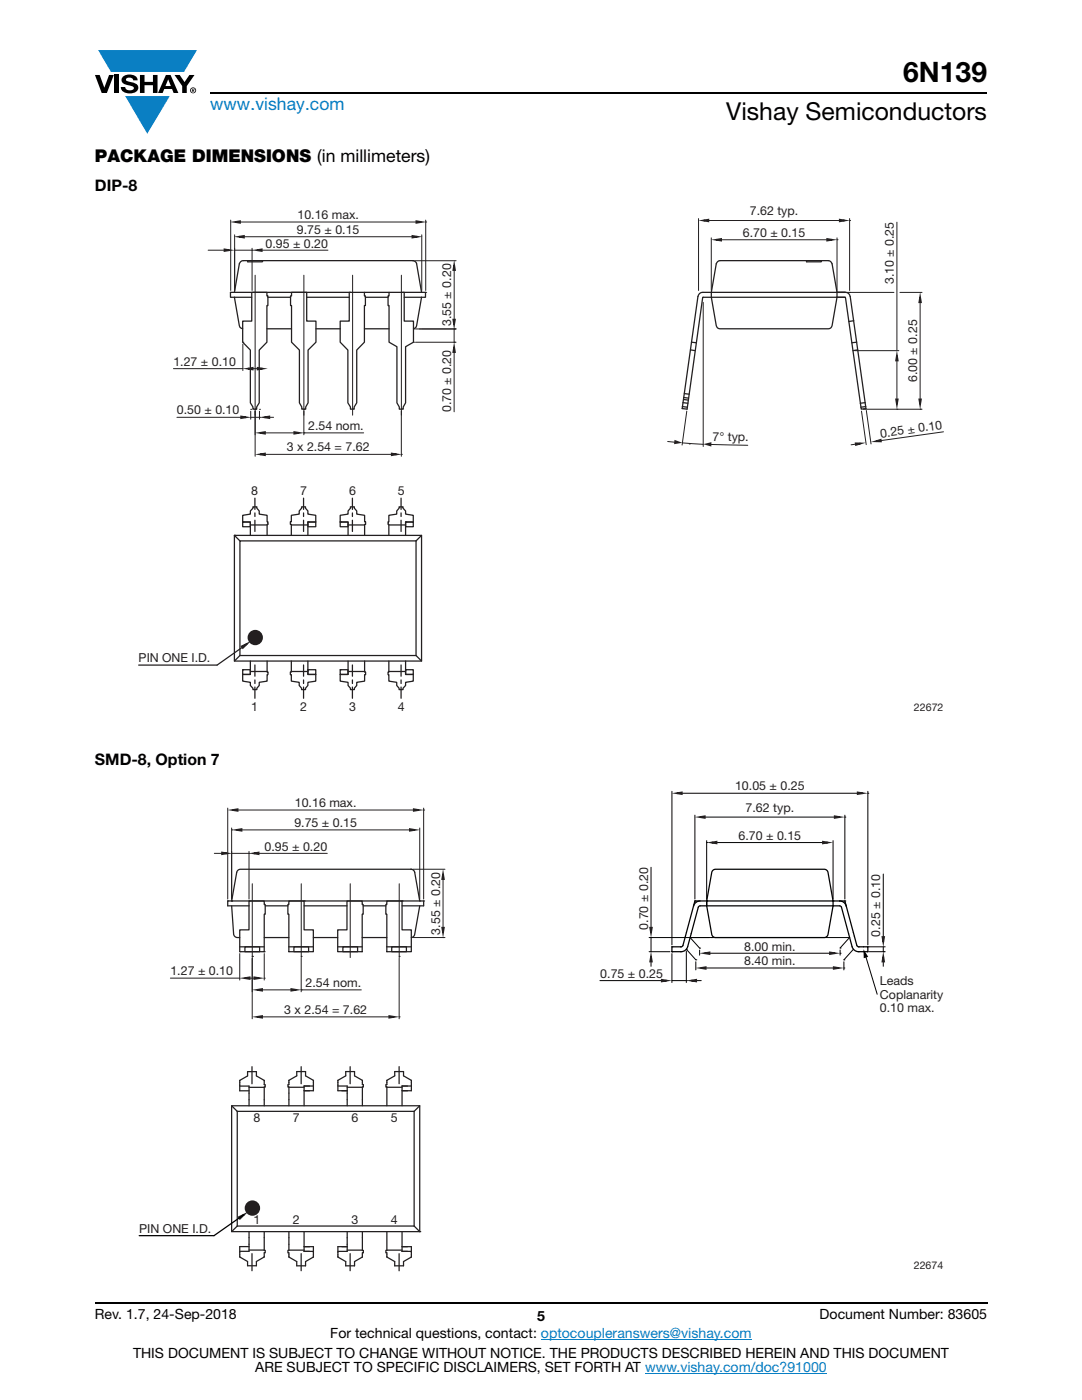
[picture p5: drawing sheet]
<svg xmlns="http://www.w3.org/2000/svg" width="216mm" height="279mm" viewBox="0 0 216 279" stroke-linecap="round" stroke-linejoin="round" font-family="sans-serif">
<g fill="#0a7fc3">
<path d="M19.6 10h19.7l-2.6 4.3h-1.1h-13.5z"/>
<path d="M25 19.2h8.9l-4.5 7.5z"/>
</g>
<g fill="#000">
<path d="M18.9 15h1l.9 2.5 1-2.5h.9l-1.4 3.6h-1zM22.9 15h.9v3.6h-.9zM24.6 15.3a2.1 2.1 0 0 1 2.8 .3l.1 .4h-.9a.79 .79 0 0 0-.7-.5 .79 .79 0 0 0-.8 .4l.3 .3 1 .2a1.08 1.08 0 0 1 1.2 1 1.08 1.08 0 0 1-1.1 1.2 1.73 1.73 0 0 1-2.4-1.2h.9a.96 .96 0 0 0 .8 .6 .96 .96 0 0 0 .9-.4 1.31 1.31 0 0 0-1.2-.6 1.03 1.03 0 0 1-1.1-.6 1.03 1.03 0 0 1 .2-1.1zM27.9 15h.9v1.3h1.7v-1.3h.9v3.6h-.9v-1.6h-1.7v1.6h-.9zM34.8 15h1.1l.9 1.4 1-1.4h1l-1.5 2.2v1.4h-.9v-1.4z"/>
<path d="M33.6 15.9l.5 1.3h-1.1zM33.1 15l-1.6 3.6h1l.3-.8h1.5l.3 .8h1l-1.6-3.6z"/>
<path d="M38.4 17.8h.2v.2h-.2zM38.3 17.7v.7h.1v-.3l.4 .3-.2-.3 .2-.2-.1-.2z"/>
<path d="M38.1 18a.46 .46 0 0 1 .9 0 .46 .46 0 0 1-.9 0zM37.9 18a.6 .6 0 0 0 1.2 0 .6 .6 0 0 0-1.2 0z"/>
</g>
<path d="M42 18.6h155M18.9 260h178.1" fill="none" stroke="#000" stroke-width=".36"/>
<path d="M107.9 267.3h42.1M128.7 274h36.3" fill="none" stroke="#067ec4" stroke-width=".2"/>
<path d="M27.5 40.9h160.9v101.5h-160.9z" fill="#fff"/>
<path d="M48.2 129l1.1-.5-.8 .8z" fill="#231f20"/>
<path d="M48.2 129l1.1-.5-.8 .8z" fill="none" stroke="#231f20" stroke-width=".35"/>
<path d="M50.9 82.9v-28M60.6 82.9v-28M70.4 82.9v-28M80.1 82.9v-28" fill="none" stroke="#231f20" stroke-width=".2" stroke-dasharray="266.2 53.2 53.2 53.2"/>
<g fill="none" stroke="#231f20" stroke-width=".2">
<path d="M46 43.9v14.1M46.8 46.9v11.1M46.8 49.9h3.5M47 44.3h37M47.8 47.2h35.4M50.3 49.5v8.5M52.1 49.9h13.3M82.4 52h.1M82.8 52h8.2M83.3 47.2h.1M84.2 58.4h.1M84.2 46.9v11.1"/>
<path d="M84.9 58.4h.1M84.9 44.3h.1M84.9 43.9v14.1M90.6 53v11.7M34.6 73.6h13.9M48.5 68.3h.1M48.5 68.7v5.3M49.4 73.6h3M82.5 68.3h.1M82.5 65.6h.1M82.9 68.3h8.1M82.9 65.6h8.1"/>
<path d="M83.7 65.6h.1M90.6 68.3h.1M90.6 65.6v2.7M90.6 69.3v12.9M90.6 65.6h.1M35.3 83.3h13.8M50 81.7h.1M50 82.1v1.6M50 83.3h1.8M50.9 81.7h.1M50.9 82.1v9M51.8 81.7h.1"/>
<path d="M51.8 83.3h.1M51.8 82.1v1.6M51.9 86.4h7.8M51.9 90.7h27.2M53.6 83.3h1M60.6 81.7h.1M60.6 86.4h.1M60.6 82.1v4.7M60.6 86.4h12M80.1 90.7h.1M80.1 82.1v9"/>
</g>
<path d="M46.9 44.3l1-.2v.4z" fill="#231f20"/>
<path d="M46.9 44.3l1-.2v.4z" fill="none" stroke="#231f20" stroke-width=".35"/>
<path d="M83.1 44.1l.9 .2-.9 .2z" fill="#231f20"/>
<path d="M83.1 44.1l.9 .2-.9 .2z" fill="none" stroke="#231f20" stroke-width=".35"/>
<path d="M47.7 47.2l1-.1v.3z" fill="#231f20"/>
<path d="M47.7 47.2l1-.1v.3z" fill="none" stroke="#231f20" stroke-width=".35"/>
<path d="M82.3 47.1l1 .1-1 .2z" fill="#231f20"/>
<path d="M82.3 47.1l1 .1-1 .2z" fill="none" stroke="#231f20" stroke-width=".35"/>
<path d="M51.4 73.4l1 .2-1 .1z" fill="#231f20"/>
<path d="M51.4 73.4l1 .2-1 .1z" fill="none" stroke="#231f20" stroke-width=".35"/>
<path d="M49.5 73.6l.9-.2v.3z" fill="#231f20"/>
<path d="M49.5 73.6l.9-.2v.3z" fill="none" stroke="#231f20" stroke-width=".35"/>
<path d="M52.8 83.3l.9-.2v.3z" fill="#231f20"/>
<path d="M52.8 83.3l.9-.2v.3z" fill="none" stroke="#231f20" stroke-width=".35"/>
<path d="M48.1 83.1l1 .2-1 .1z" fill="#231f20"/>
<path d="M48.1 83.1l1 .2-1 .1z" fill="none" stroke="#231f20" stroke-width=".35"/>
<path d="M51.9 86.4l1-.2v.3z" fill="#231f20"/>
<path d="M51.9 86.4l1-.2v.3z" fill="none" stroke="#231f20" stroke-width=".35"/>
<path d="M58.7 86.2l1 .2-1 .1z" fill="#231f20"/>
<path d="M58.7 86.2l1 .2-1 .1z" fill="none" stroke="#231f20" stroke-width=".35"/>
<path d="M51.9 90.7l1-.2v.3z" fill="#231f20"/>
<path d="M51.9 90.7l1-.2v.3z" fill="none" stroke="#231f20" stroke-width=".35"/>
<path d="M78.2 90.5l.9 .2-.9 .1z" fill="#231f20"/>
<path d="M78.2 90.5l.9 .2-.9 .1z" fill="none" stroke="#231f20" stroke-width=".35"/>
<path d="M90.6 52.9l.2 1h-.3z" fill="#231f20"/>
<path d="M90.6 52.9l.2 1h-.3z" fill="none" stroke="#231f20" stroke-width=".35"/>
<path d="M90.5 63.8h.3l-.2 .9z" fill="#231f20"/>
<path d="M90.5 63.8h.3l-.2 .9z" fill="none" stroke="#231f20" stroke-width=".35"/>
<path d="M90.6 69.3l.2 1h-.3z" fill="#231f20"/>
<path d="M90.6 69.3l.2 1h-.3z" fill="none" stroke="#231f20" stroke-width=".35"/>
<path d="M51.3 49.9l.9-.1v.3z" fill="#231f20"/>
<path d="M51.3 49.9l.9-.1v.3z" fill="none" stroke="#231f20" stroke-width=".35"/>
<path d="M44.8 49.8l1 .1-1 .2z" fill="#231f20"/>
<path d="M44.8 49.8l1 .1-1 .2z" fill="none" stroke="#231f20" stroke-width=".35"/>
<g fill="none" stroke="#231f20" stroke-width=".2">
<path d="M41.5 49.9h3.5M50.3 49.9h.1M139.4 43.6v14.4M140.3 44h28.3M141.9 47.5v10.5M142.9 47.9h23.2M167 47.5v10.5M167 58.4h.1M167 47.9h.1M169.5 43.6v14.4M169.5 58.4h.1M169.5 44h.1"/>
<path d="M140.3 60.3v28.8M137 82l-.9 6.8M141.6 88.7l7.6 .2"/>
</g>
<path d="M166.9 58.4h1.7" fill="none" stroke="#231f20" stroke-width=".25"/>
<path d="M140.3 88.6l1.7-.4-.1 .9z" fill="#231f20"/>
<path d="M133.2 88.1l1.6 .2M136.2 88.4l4.1 .3" fill="none" stroke="#231f20" stroke-width=".2"/>
<path d="M134.6 87.8l1.6 .6-1.7 .2z" fill="#231f20"/>
<path d="M179.6 58.4h4.4M183.6 59.3v21.4M170.6 70h8.8M179 70.9v9.8M137.5 88.6h.1M170.8 88.6l-1 .2M171.9 82l.9 6.7M172.2 81.7h11.8M172.9 81.9l.9 6.7M179 81.7h.1M188.3 86.2l-13.6 1.9" fill="none" stroke="#231f20" stroke-width=".2"/>
<path d="M140.4 44l.9-.2v.4z" fill="#231f20"/>
<path d="M140.4 44l.9-.2v.4z" fill="none" stroke="#231f20" stroke-width=".35"/>
<path d="M167.6 43.8l.9 .2-.9 .2z" fill="#231f20"/>
<path d="M167.6 43.8l.9 .2-.9 .2z" fill="none" stroke="#231f20" stroke-width=".35"/>
<path d="M142.9 47.9l1-.2v.3z" fill="#231f20"/>
<path d="M142.9 47.9l1-.2v.3z" fill="none" stroke="#231f20" stroke-width=".35"/>
<path d="M165.1 47.7l.9 .2-.9 .1z" fill="#231f20"/>
<path d="M165.1 47.7l.9 .2-.9 .1z" fill="none" stroke="#231f20" stroke-width=".35"/>
<path d="M170.8 88.5h.9l-.9 .3z" fill="#231f20"/>
<path d="M170.8 88.5h.9l-.9 .3z" fill="none" stroke="#231f20" stroke-width=".35"/>
<path d="M174.8 88.1l.9-.3 .1 .3z" fill="#231f20"/>
<path d="M174.8 88.1l.9-.3 .1 .3z" fill="none" stroke="#231f20" stroke-width=".35"/>
<path d="M179 71l.1 .9h-.3z" fill="#231f20"/>
<path d="M179 71l.1 .9h-.3z" fill="none" stroke="#231f20" stroke-width=".35"/>
<path d="M178.8 79.7h.3l-.1 1z" fill="#231f20"/>
<path d="M178.8 79.7h.3l-.1 1z" fill="none" stroke="#231f20" stroke-width=".35"/>
<path d="M183.6 59.4l.2 .9h-.4z" fill="#231f20"/>
<path d="M183.6 59.4l.2 .9h-.4z" fill="none" stroke="#231f20" stroke-width=".35"/>
<path d="M183.4 79.7h.4l-.2 1z" fill="#231f20"/>
<path d="M183.4 79.7h.4l-.2 1z" fill="none" stroke="#231f20" stroke-width=".35"/>
<path d="M167.9 58.4h.1M179 44.3v25.6M183.6 81.7h.1" fill="none" stroke="#231f20" stroke-width=".2"/>
<path d="M49.2 128.6l-5.9 4.1h-15.6" fill="none" stroke="#231f20" stroke-width=".25"/>
<circle cx="50.9" cy="127.2" r="1.53" fill="#231f20"/>
<path d="M168.3 58.4h10.1" fill="none" stroke="#231f20" stroke-width=".2"/>
<g fill="none" stroke="#231f20" stroke-width=".25">
<path d="M46.8 59.3l1 5.7 .1 .3 .5 .3M46.8 59.3h3.4M49.4 52v.3h3v-.3M50.2 58.3h3.1v.8h.2v1.9h-.2v7.3l-1.6 1.6v10.5l-.5 .8v.5h-.7v-.5l-.5-.8v-10.5l-1.6-1.6v-4.2h1.8zM53.5 59.3h4.5M58.2 58.3h3v5.8h1.8v4.2l-1.5 1.6v10.5l-.5 .8v.5h-.8v-.5l-.5-.8v-10.5l-1.5-1.6v-7.3h-.2v-1.9h.2zM61.2 59.3h8.5M69.7 58.3h3v.8h.2v1.9h-.2v7.3l-1.5 1.6v10.5l-.5 .8v.5h-.8v-.5l-.5-.8v-10.5l-1.5-1.6v-4.2h1.8zM70 58.3h-24v1h.8M72.7 58.3h4.9M72.9 59.3h4.5M77.6 58.3h3.1v5.8h1.8v4.2l-1.6 .9v11.2l-.4 .8v.5h-.8v-.5l-.5-.8v-11.2l-1.6-.9v-7.3h-.2v-1.9h.2z"/>
<path d="M80.3 58.3h4.6v1h-.8M80.7 59.3h3.4M83.1 52.6l1 5.7M83.1 52.6a.85 .85 0 0 0-.7-.6h-33.9a.85 .85 0 0 0-.7 .6l-1 5.7M84.1 59.3l-1 5.7-.1 .3-.5 .3M140.3 59.3h28.3M143.2 52.2l.5-.2h21.6a.85 .85 0 0 1 .7 .6l1 5.7v1l-1 5.7a.74 .74 0 0 1-.7 .6h-21.6a.74 .74 0 0 1-.8-.6l-1-5.7v-1l1-5.7zM160.9 52l.1 .3h2.9v-.3M166.9 59.3l1.8 .1 3.1 22.3 1-.2-3.2-22.3a.95 .95 0 0 0-.9-.9h-28.5a.95 .95 0 0 0-.9 .9l-3.2 22.3 1 .2 3.1-22.3 .1-.1M53.3 65.6h4.9M63 65.6h4.9M72.7 65.6h4.9"/>
<path d="M136.4 79.7l.9 .1M136.4 79.3l1 .2M136.6 78.5l.9 .2M137.8 69.8l.9 .2M138 68.3l.9 .1M170.4 64l-1 .2M170.9 68.3l-.9 .1M171.1 69.8l-.9 .2M50.9 99.4v2.3M60.6 99.4v2.3M70.3 99.4v2.3M80 99.4v2.3"/>
<path d="M136.2 81.1l.9 .2M136.3 80.4l1 .1M172.6 80.4l-.9 .1M172.8 81.1l-1 .2M46.8 106.8h37.3v25.1h-37.3zM46.8 106.8h.1M46.8 106.8l1.1 1.1M48.4 104.2h1.6v.9h-1.6zM48.4 104.2h.1M50 104.8h3.3M50.9 102.4v.7M50.9 103.8v2.3"/>
<path d="M53.3 106.8v-2.2h.2v-.5h-.2v-1.3l-1.6-.2v-.6l-.4-.6v-.3h-.8v.3l-.5 .6v.6l-1.6 .2v1.3l1.6 .1v2.6M58.1 106.8v-2.2h-.2v-.5h.2v-1.3l1.6-.2v-.6l.5-.6v-.3h.8v.3l.4 .6v.6l1.6 .2v1.4h-1.6v2.6M58.1 104.8h3.3M60.6 102.4v.7M60.6 103.8v2.3M61.4 104.2h1.6v.9h-1.6zM61.4 104.2h.1M67.9 104.2h1.6v.9h-1.6zM67.9 104.2h.1M69.5 104.8h3.3M70.3 102.4v.7M70.3 103.8v2.3"/>
<path d="M72.8 106.8v-2.2h.2v-.5h-.2v-1.3l-1.6-.2v-.6l-.5-.6v-.3h-.8v.3l-.4 .6v.6l-1.6 .2v1.4h1.6v2.6M77.6 106.8v-2.2h-.2v-.5h.2v-1.3l1.6-.2v-.6l.4-.6v-.3h.8v.3l.5 .6v.6l1.6 .2v1.3l-1.6 .1v2.6M77.6 104.8h3.3M80 102.4v.7M80 103.8v2.3M80.9 104.2h1.6v.9h-1.6zM80.9 104.2h.1M83 107.9h-35.1v22.9M83 107.9v22.9l1.1 1.1M84.1 106.8l-1.1 1.1M47.9 130.8l-1.1 1.1M47.9 130.8h35.1"/>
<path d="M48.4 133.7h1.6v.9h-1.6zM48.4 133.7h.1M50 131.9v2.7h-1.6M50 134h3.3M50.9 132.7v2.3M50.9 135.7v.7M50.9 137.1v2.3M53.3 131.9v2.2h.2v.5h-.2v1.3l-1.6 .3v.6l-.4 .6v.2h-.8v-.2l-.5-.6v-.6l-1.6-.3v-1.3M58.1 131.9v2.2h-.2v.5h.2v1.3l1.6 .3v.6l.5 .6v.2h.8v-.2l.4-.6v-.6l1.6-.3v-1.3M58.1 134h3.3M60.6 132.7v2.3M60.6 135.7v.7"/>
<path d="M60.6 137.1v2.3M61.4 131.9v2.7h1.6M61.4 133.7h1.6v.9h-1.6zM61.4 133.7h.1M67.9 133.7h1.6v.9h-1.6zM67.9 133.7h.1M69.5 131.9v2.7h-1.6M69.5 134h3.3M70.3 132.7v2.3M70.3 135.7v.7M70.3 137.1v2.3M72.8 131.9v2.2h.2v.5h-.2v1.3l-1.6 .3v.6l-.5 .6v.2h-.8v-.2l-.4-.6v-.6l-1.6-.3v-1.3"/>
<path d="M77.6 131.9v2.2h-.2v.5h.2v1.3l1.6 .3v.6l.4 .6v.2h.8v-.2l.5-.6v-.6l1.6-.3v-1.3M77.6 134h3.3M80 132.7v2.3M80 135.7v.7M80 137.1v2.3M80.9 131.9v2.7h1.6M80.9 133.7h1.6v.9h-1.6zM80.9 133.7h.1"/>
</g>
<path d="M27.6 155.7h160.7v98h-160.7z" fill="#fff"/>
<path d="M46.2 220.7h37.6v25.1h-37.6zM46.2 220.7l1.1 1.1M47.3 221.8h35.3M47.3 221.8v22.9M82.6 221.8v22.9M83.8 220.7l-1.2 1.1M47.3 244.7h35.3M47.3 244.7l-1.1 1.1M82.6 244.7l1.2 1.1M83.8 245.8h.1" fill="none" stroke="#231f20" stroke-width=".25"/>
<g fill="#231f20">
<path d="M47.6 242.9l1.1-.5-.8 .8z"/>
<circle cx="50.4" cy="241.1" r="1.54"/>
</g>
<path d="M47.6 242.9l1.1-.5-.8 .8z" fill="none" stroke="#231f20" stroke-width=".35"/>
<path d="M48.7 242.4l-6 4.2h-14.9" fill="none" stroke="#010202" stroke-width=".25"/>
<g fill="none" stroke="#231f20" stroke-width=".25">
<path d="M49.7 179.8h3v.7h.2v2h-.2v7.4h-4.9v-4.3h1.9zM57.6 179.8h3.1v5.8h1.8v4.3h-4.9v-7.4h-.2v-2h.2zM69.2 179.8h3.1v.7h.2v2h-.2v7.4h-4.9v-4.3h1.8zM77.2 179.8h3v5.8h1.9v4.3h-4.9v-7.4h-.2v-2h.2zM83.8 179.8l-1-5.7a.77 .77 0 0 0-.8-.6h-34a.77 .77 0 0 0-.8 .6l-1 5.7M46.2 180.8l.4 5.6a.89 .89 0 0 0 1.2 .7M47.8 189h4.9M48.9 189h2.9v.9h-2.9zM52.7 187.1h4.9M52.9 180.8h4.5M57.6 189h4.9M58.6 189h3v.9h-3z"/>
<path d="M60.7 180.8h8.5M62.5 187.1h4.9M67.4 189h4.9M68.4 189h3v.9h-3zM72.3 187.1h4.9M72.5 180.8h4.5M77.1 189h4.9M78.2 189h2.9v.9h-2.9zM80.2 180.8h4.3v-1h-39.1v1h4.3M83.8 180.8l-1.1 5.7a.77 .77 0 0 1-.6 .6M47.8 216.8h1.9v3.9M49.7 217h3"/>
<path d="M49.7 217.7h-1.9v-2.1l1.6-.9v-.8h1.8v.8l1.5 .9v.9h.2v.5h-.2v3.7M57.6 217h3.1M60.7 217.7h1.8v-2.1l-1.5-.9v-.8h-1.8v.8l-1.6 .9v.8h-.1v.5h.1v3.8M62.5 216.7h-1.8v4M67.4 216.7h1.9v4M69.3 217h3M69.3 217.7h-1.9v-2.1l1.6-.9v-.8h1.7v.8l1.6 .9v.8h.2v.5h-.2v3.8M77.2 217h3M77.2 216.4h-.2v.5h.2M77.2 216.9v3.8M77.2 216.4v-.8l1.6-.9v-.8h1.7v.8l1.6 .9v2.1h-1.9M82.1 216.7h-1.9v4"/>
<path d="M49.7 249.5h3M49.7 245.8v3.9h-1.9M52.7 245.8v3.7h.2v.5h-.2v.9l-1.5 .9v.8h-1.8v-.8l-1.6-.9v-2.1h1.9M57.6 249.5h3.1M57.6 245.8v3.7h-.1v.5h.1v.9l1.6 .9v.8h1.8v-.8l1.5-.9v-2.1h-1.8M60.7 245.8v3.9h1.8M69.3 249.5h3M69.3 245.8v3.9h-1.9M72.3 245.8v3.7h.2v.5h-.2v.9l-1.6 .9v.8h-1.7v-.8l-1.6-.9v-2.1h1.9M77.2 249.5h3M77.2 245.8v3.7h-.2v.5h.2v.9l1.6 .9v.8h1.7v-.8l1.6-.9v-2.1h-1.9M80.2 245.8v3.9h1.9"/>
</g>
<path d="M50.3 212.9v3.4M60.1 212.9v3.4M69.9 212.9v3.4M79.6 212.9v3.4M50.3 253.6v-3.4M60.1 253.6v-3.4M69.9 253.6v-3.4M79.6 253.6v-3.4" fill="none" stroke="#231f20" stroke-width=".25" stroke-dasharray="5.3 1.1 1.1 1.1"/>
<path d="M50.3 191.1v-14.7M60.1 191.1v-14.7M69.9 191.1v-14.7M79.7 191.1v-14.7" fill="none" stroke="#231f20" stroke-width=".2" stroke-dasharray="266.7 53.3 53.3 53.3"/>
<g fill="none" stroke="#231f20" stroke-width=".2">
<path d="M45.4 179.8h.1M45.4 161.3v18.1M46.2 179.8h.1M46.2 165.6h.1M46.2 165.2v14.2M46.2 170.3h3.5M46.4 161.7h37.2M47.2 165.6h35.6M49.7 169.9v9.5M50.9 170.3h14.4M82 173.5h.1M82.4 173.5h6.4"/>
<path d="M83.8 179.8h.1M83.8 165.2v14.2M84.5 179.8h.1M84.5 161.7h.1M84.5 161.3v18.1M88.4 174.4v11.7M34 195.2h13.8M47.8 189.9h.1M47.8 190.3v5.3M48.8 195.2h3M50.3 190.9h.1M50.3 191.2v12.1"/>
<path d="M51.3 197.5h7.8M52.7 189.9h.1M52.7 195.2h.1M52.7 190.3v5.3M60.1 190.9h.1M60.1 197.5h.1M60.1 191.2v6.7M60.1 197.5h12M79.6 190.9h.1M79.6 191.2v12.1M82.1 187.1h.1M82.5 187.1h6.3"/>
<path d="M88.4 187.1h.1M51.3 202.9h27.4M79.6 202.9h.1"/>
</g>
<path d="M46.4 161.7l1-.2v.3z" fill="#231f20"/>
<path d="M46.4 161.7l1-.2v.3z" fill="none" stroke="#231f20" stroke-width=".35"/>
<path d="M82.6 161.5l.9 .2-.9 .1z" fill="#231f20"/>
<path d="M82.6 161.5l.9 .2-.9 .1z" fill="none" stroke="#231f20" stroke-width=".35"/>
<path d="M81.8 165.5l1 .1-1 .2z" fill="#231f20"/>
<path d="M81.8 165.5l.9 .1-.9 .2z" fill="none" stroke="#231f20" stroke-width=".35"/>
<path d="M47.2 165.6l1-.1v.3z" fill="#231f20"/>
<path d="M47.2 165.6l1-.1v.3z" fill="none" stroke="#231f20" stroke-width=".35"/>
<path d="M50.8 195.1l.9 .1-.9 .2z" fill="#231f20"/>
<path d="M50.8 195l.9 .2-.9 .2z" fill="none" stroke="#231f20" stroke-width=".35"/>
<path d="M48.8 195.2l1-.1v.3z" fill="#231f20"/>
<path d="M48.8 195.2l1-.2v.4z" fill="none" stroke="#231f20" stroke-width=".35"/>
<path d="M51.3 197.5l1-.1v.3z" fill="#231f20"/>
<path d="M51.3 197.5l1-.1v.3z" fill="none" stroke="#231f20" stroke-width=".35"/>
<path d="M58.1 197.4l1 .1-1 .2z" fill="#231f20"/>
<path d="M58.1 197.4l1 .1-1 .2z" fill="none" stroke="#231f20" stroke-width=".35"/>
<path d="M51.3 202.9l1-.1v.3z" fill="#231f20"/>
<path d="M51.3 202.9l1-.1v.3z" fill="none" stroke="#231f20" stroke-width=".35"/>
<path d="M77.7 202.8l.9 .1-.9 .2z" fill="#231f20"/>
<path d="M77.7 202.8l.9 .1-.9 .2z" fill="none" stroke="#231f20" stroke-width=".35"/>
<path d="M88.4 174.5l.2 .9h-.4z" fill="#231f20"/>
<path d="M88.4 174.5l.2 .9h-.4z" fill="none" stroke="#231f20" stroke-width=".35"/>
<path d="M88.2 185.2h.4l-.2 .9z" fill="#231f20"/>
<path d="M88.2 185.2h.4l-.2 .9z" fill="none" stroke="#231f20" stroke-width=".35"/>
<path d="M50.6 170.3l1-.2v.4z" fill="#231f20"/>
<path d="M50.6 170.3l1-.2v.4z" fill="none" stroke="#231f20" stroke-width=".35"/>
<path d="M44.3 170.1l1 .2-1 .2z" fill="#231f20"/>
<path d="M44.3 170.1l1 .2-1 .2z" fill="none" stroke="#231f20" stroke-width=".35"/>
<path d="M42.8 170.3h1.5M46.2 179.8h.1M49.7 179.8h.1M49.7 170.3h.1" fill="none" stroke="#231f20" stroke-width=".2"/>
<g fill="none" stroke="#010202" stroke-width=".2">
<path d="M134.1 157.9v30.7M135 158.3h37.2M173.2 158.3h.1M173.2 157.9v30.7M129.9 173.1v13.1M138.7 179.8h.1M138.7 162.7v16.7M139.6 163.1h28M141 179.8h.1M141 168.2h.1M141 167.8v11.7M142 168.2h23.3"/>
<path d="M166.2 179.8h.1M166.2 167.8v11.6M168.6 179.8h.1M168.6 163.1h.1M168.6 162.7v16.7M176.2 174.4v13.6M119.7 195.7h13.4M129.5 189.9h4.2M129.9 187.1h.1M129.9 187.1v2.8M129.9 191.9v.9M134.1 189h.1"/>
<path d="M134.1 189.9h.1M134.1 190.3v5.8M134.1 195.7h2.8M136.9 189.4l1.9 2.2M136.9 189.4h.1M136.9 195.7h.1M136.9 189.8v6.3M137.7 187.1l1.9 2.1M138.8 191.9v1.7M139 195.7h.9M139.6 189.2h.1M139.6 189.6v1"/>
<path d="M139.8 193.2h27.6M140.6 190.2h26.1M141.9 187.1h.1M167.6 189.2h.1M167.6 190.2h.1M167.6 189.6v1M168.4 191.9v1.7M169.5 187.1l-1.9 2.1M169.5 187.1h-40M170.3 189.4l-1.9 2.2M173.1 189h.1M173.1 189.9h.1"/>
<path d="M173.2 189h.1M173.4 189h3.2M173.4 189.9h3.2M176.2 189v.9M176.2 191.9v.9M176.2 189.9h.1"/>
</g>
<path d="M138 195.7l.9-.2v.4z" fill="#231f20"/>
<path d="M138 195.7l.9-.2v.4z" fill="none" stroke="#231f20" stroke-width=".35"/>
<path d="M135.1 158.3l.9-.1v.3z" fill="#231f20"/>
<path d="M135.1 158.3l.9-.2v.4z" fill="none" stroke="#231f20" stroke-width=".35"/>
<path d="M171.2 158.2l.9 .1-.9 .2z" fill="#231f20"/>
<path d="M171.2 158.1l.9 .2-.9 .2z" fill="none" stroke="#231f20" stroke-width=".35"/>
<path d="M139.7 163.1l.9-.2v.3z" fill="#231f20"/>
<path d="M139.7 163.1l.9-.2v.3z" fill="none" stroke="#231f20" stroke-width=".35"/>
<path d="M166.6 162.9l.9 .2-.9 .1z" fill="#231f20"/>
<path d="M166.6 162.9l.9 .2-.9 .1z" fill="none" stroke="#231f20" stroke-width=".35"/>
<path d="M140.6 190.2l1-.1v.3z" fill="#231f20"/>
<path d="M140.6 190.2l1-.1v.3z" fill="none" stroke="#231f20" stroke-width=".35"/>
<path d="M165.6 190.1l1 .1-1 .2z" fill="#231f20"/>
<path d="M165.6 190.1l1 .1-1 .2z" fill="none" stroke="#231f20" stroke-width=".35"/>
<path d="M164.2 168l1 .1-1 .2z" fill="#231f20"/>
<path d="M164.2 168l1 .2-1 .1z" fill="none" stroke="#231f20" stroke-width=".35"/>
<path d="M142 168.1l1-.1v.3z" fill="#231f20"/>
<path d="M142 168.2l1-.2v.3z" fill="none" stroke="#231f20" stroke-width=".35"/>
<path d="M176.2 190.9l.2 1h-.3z" fill="#231f20"/>
<path d="M176.2 190.9l.2 1h-.3z" fill="none" stroke="#231f20" stroke-width=".35"/>
<path d="M176.1 187h.3l-.2 1z" fill="#231f20"/>
<path d="M176.1 187h.3l-.2 1z" fill="none" stroke="#231f20" stroke-width=".35"/>
<path d="M129.9 190.9l.2 1h-.4z" fill="#231f20"/>
<path d="M129.9 190.9l.2 1h-.4z" fill="none" stroke="#231f20" stroke-width=".35"/>
<path d="M129.7 185.2h.4l-.2 .9z" fill="#231f20"/>
<path d="M129.7 185.2h.4l-.2 .9z" fill="none" stroke="#231f20" stroke-width=".35"/>
<path d="M132.1 195.5l.9 .2-.9 .2z" fill="#231f20"/>
<path d="M132.1 195.5l.9 .2-.9 .2z" fill="none" stroke="#231f20" stroke-width=".35"/>
<path d="M139.8 193.2l1-.2v.3z" fill="#231f20"/>
<path d="M139.8 193.2l1-.2v.3z" fill="none" stroke="#231f20" stroke-width=".35"/>
<path d="M166.4 193l.9 .2-.9 .1z" fill="#231f20"/>
<path d="M166.4 193l.9 .2-.9 .1z" fill="none" stroke="#231f20" stroke-width=".35"/>
<path d="M138.8 191.6h.1M168.4 191.6h.1M168.4 193.2h.1M172.7 190.8l2.3 7.6" fill="none" stroke="#010202" stroke-width=".2"/>
<path d="M141 179.8v1l1 5.7a.77 .77 0 0 0 .8 .6h21.7a.77 .77 0 0 0 .7-.6l1-5.7v-1M141 179.8v1M141 179.8a2.43 2.43 0 0 0-2.3 .4l-.3 .6-2.2 8-.3 .2h-1.8v.9h1.8a1.36 1.36 0 0 0 1.3-1l2.1-7.8 .2-.3h28M142.3 173.7l.5-.2h21.7a.77 .77 0 0 1 .7 .6l1 5.7h-25.2l1-5.7zM166.2 179.8h1.3M167.5 179.8a1.36 1.36 0 0 1 1.4 1l2.1 8 .3 .2h1.9v.9h-1.9a1.36 1.36 0 0 1-1.3-1l-2.1-7.8-.4-.3" fill="none" stroke="#010202" stroke-width=".25"/>
<path d="M138.7 179.8l-.3 1M139.7 179.8h-1M167.5 179.8h1.1M168.9 180.8l-.3-1" fill="none" stroke="#010202" stroke-width=".25" stroke-dasharray="1.1 .5"/>
<path d="M172.3 189.4l.9 1.6-.8 .2z" fill="#010202"/>
<text font-size="5.6" x="180.2" y="16.4">6N139</text>
<text font-size="4.9" x="144.9" y="24">Vishay Semiconductors</text>
<text font-size="3.5" fill="#067ec4" x="42" y="21.9">www.vishay.com</text>
<text font-size="3.5" x="18.9" y="32.3">PACKAGE DIMENSIONS (in millimeters)</text>
<g font-size="3.2">
<text x="18.9" y="38.1">DIP-8</text>
<text x="18.9" y="152.6">SMD-8, Option 7</text>
</g>
<g font-size="2.8">
<text x="18.9" y="263.3">Rev. 1.7, 24-Sep-2018</text>
<text x="107.2" y="263.6">5</text>
<text x="163.6" y="263.3">Document Number: 83605</text>
<text x="65.9" y="267.1">For technical questions, contact: optocoupleranswers@vishay.com</text>
<text x="26.5" y="271">THIS DOCUMENT IS SUBJECT TO CHANGE WITHOUT NOTICE. THE PRODUCTS DESCRIBED HEREIN AND THIS DOCUMENT</text>
<text x="50.9" y="273.8">ARE SUBJECT TO SPECIFIC DISCLAIMERS, SET FORTH AT www.vishay.com/doc?91000</text>
</g>
<g font-size="2.5" fill="#231f20">
<text x="59.3" y="46.6">9.75 ± 0.15</text>
<text x="59.4" y="43.7">10.16 max.</text>
<text x="148.2" y="47.3">6.70 ± 0.15</text>
<text x="149.6" y="43">7.62 typ.</text>
<text x="53" y="49.5">0.95 ± 0.20</text>
<text x="178.4" y="56.7" transform="rotate(-90 178.4 56.7)">3.10 ± 0.25</text>
<text x="90" y="65.1" transform="rotate(-90 90 65.1)">3.55 ± 0.20</text>
<text x="34.6" y="73">1.27 ± 0.10</text>
<text x="183" y="76.2" transform="rotate(-90 183 76.2)">6.00 ± 0.25</text>
<text x="35.3" y="82.7">0.50 ± 0.10</text>
<text x="90" y="82.3" transform="rotate(-90 90 82.3)">0.70 ± 0.20</text>
<text x="61.5" y="85.8">2.54 nom.</text>
<text x="142.2" y="88">7° typ.</text>
<text x="175.8" y="87.3" transform="rotate(-8 175.8 87.3)">0.25 ± 0.10</text>
<text x="57.3" y="90.1">3 x 2.54 = 7.62</text>
<text x="50.1" y="98.8">8</text>
<text x="59.9" y="98.8">7</text>
<text x="69.6" y="98.8">6</text>
<text x="79.4" y="98.8">5</text>
<text x="27.7" y="132.1">PIN ONE I.D.</text>
<text x="50.1" y="141.9">1</text>
<text x="59.9" y="141.9">2</text>
<text x="69.6" y="141.9">3</text>
<text x="79.4" y="141.9">4</text>
<text x="58.8" y="161.1">10.16 max.</text>
<text x="146.7" y="157.7">10.05 ± 0.25</text>
<text x="58.7" y="165.1">9.75 ± 0.15</text>
<text x="147.4" y="167.6">6.70 ± 0.15</text>
<text x="148.8" y="162">7.62 typ.</text>
<text x="52.8" y="169.8">0.95 ± 0.20</text>
<text x="129.3" y="185.5" transform="rotate(-90 129.3 185.5)">0.70 ± 0.20</text>
<text x="87.8" y="186.5" transform="rotate(-90 87.8 186.5)">3.55 ± 0.20</text>
<text x="148.5" y="189.7">8.00 min.</text>
<text x="175.7" y="186.9" transform="rotate(-90 175.7 186.9)">0.25 ± 0.10</text>
<text x="34" y="194.6">1.27 ± 0.10</text>
<text x="61" y="197">2.54 nom.</text>
<text x="119.8" y="195.1">0.75 ± 0.25</text>
<text x="148.5" y="192.6">8.40 min.</text>
<text x="175.6" y="196.6">Leads</text>
<text x="56.7" y="202.4">3 x 2.54 = 7.62</text>
<text x="175.6" y="199.3">Coplanarity</text>
<text x="175.6" y="201.9">0.10 max.</text>
<text x="50.6" y="224">8</text>
<text x="58.4" y="224">7</text>
<text x="70.2" y="224">6</text>
<text x="78" y="224">5</text>
<text x="27.8" y="246">PIN ONE I.D.</text>
<text x="50.6" y="244.3">1</text>
<text x="58.4" y="244.3">2</text>
<text x="70.2" y="244.3">3</text>
<text x="78" y="244.3">4</text>
</g>
<g font-size="2.1" fill="#231f20">
<text x="182.4" y="142">22672</text>
<text x="182.3" y="253.2">22674</text>
</g>
</svg>
